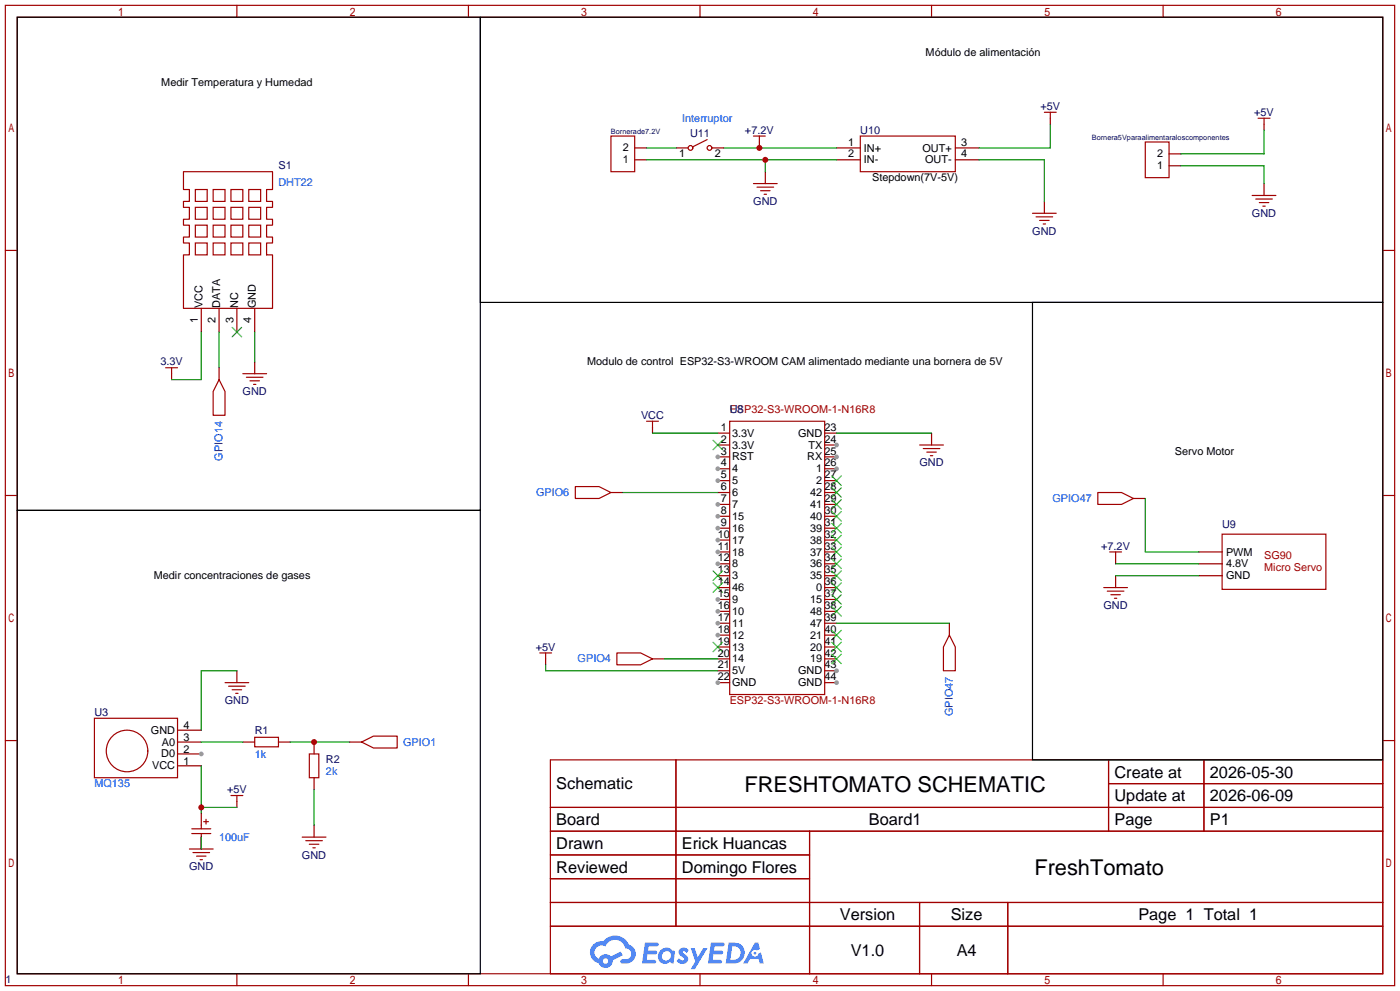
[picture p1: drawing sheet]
<svg xmlns="http://www.w3.org/2000/svg" width="299mm" height="212mm" viewBox="0 0 299 212" stroke-linecap="round" stroke-linejoin="round" font-family="sans-serif">
<g fill="none" stroke="#a10000" stroke-width=".25">
<path d="M1.1 1.1h297.2v209.6h-297.2zM3.7 3.7h292.1v204.5h-292.1zM50.7 1.1v2.6M100.2 1.1v2.6M149.7 1.1v2.6M199.3 1.1v2.6M248.8 1.1v2.6M1.1 53.5h2.6M295.8 53.5h2.5M1.1 105.9h2.6M295.8 105.9h2.5M1.1 158.3h2.6"/>
<path d="M295.8 158.3h2.5M117.7 162.4h178.1v45.8h-178.1zM117.7 172.6h178.1M117.7 177.7h178.1M144.6 162.4v35.6M173.2 177.7v30.5M237.1 162.4v15.3M237.1 167.5h58.7M257.5 162.4v15.3M117.7 182.8h55.5M117.7 192.9h178.1M117.7 187.8h55.5"/>
<path d="M117.7 198h178.1M196.7 192.9v15.3M215.6 192.9v15.3M50.7 208.2v2.5M100.2 208.2v2.5M149.7 208.2v2.5M199.3 208.2v2.5M248.8 208.2v2.5"/>
</g>
<g fill="#5487ff">
<path d="M145.5 202.8a1.3 1.3 0 0 1 1.8 .3l-.4 .6a.54 .54 0 0 0-.9-.2l.1 .2a1.28 1.28 0 0 1 .8 2 1.53 1.53 0 0 1-2.2-.3l.5-.6 .8 .5a.31 .31 0 0 0 .4-.3 .31 .31 0 0 0-.3-.3 1.12 1.12 0 0 1-.6-1.9z"/>
<path d="M147.7 202.7h.9l.7 1.9 1.1-1.9h.9l-2.7 4.5h-.9l1-1.7z"/>
<path d="M138 201.5h1.6a1.31 1.31 0 0 1 1.2 .2 .4 .4 0 0 1-.3 .6h-1.8l-.1 .9h1.6a.4 .4 0 0 1 .4 .4 .4 .4 0 0 1-.4 .4h-1.7l-.2 1.2h1.4a.46 .46 0 0 1 .5 .1 .46 .46 0 0 1 .1 .5l-.3 .2h-2.7z"/>
<path d="M152.1 201.5h1.6a1.32 1.32 0 0 1 1.3 .2 .39 .39 0 0 1-.4 .6h-1.7l-.2 .9h1.7a.4 .4 0 0 1 .3 .4 .4 .4 0 0 1-.4 .4h-1.7l-.2 1.2h1.4a.46 .46 0 0 1 .5 .1 .46 .46 0 0 1 .1 .5l-.3 .2h-2.7z"/>
<path d="M161.5 201.5h.7l.4 1.3-.7 .4a.75 .75 0 0 0-1.1 .3 .75 .75 0 0 0 .5 1 .75 .75 0 0 0 .9-.6l.6-.3 .6 2.4h-.9l-.2-1h-1.9l-.5 1h-.9z"/>
<path d="M155.9 201.5l-.7 4.5h1.5a2.27 2.27 0 0 0 2.6-2.3 2.27 2.27 0 0 0-2.7-2.2zM156.6 202.3a1.5 1.5 0 0 1 1.8 1.5 1.5 1.5 0 0 1-1.9 1.4h-.3z"/>
<path d="M141.3 203.1a1.6 1.6 0 0 0-.3 2.3 1.6 1.6 0 0 0 2.3 .2l.8 .4 .3-2.5-.2-.3h-.4a1.58 1.58 0 0 0-2.5-.1zM141.9 203.6a.98 .98 0 0 1 1.6 .5 .98 .98 0 0 1-1.1 1.2 .94 .94 0 0 1-.8-.6 .94 .94 0 0 1 .3-1.1z"/>
<path d="M126.9 201.9a2.37 2.37 0 0 0 1.2 4 1.54 1.54 0 0 0 1.7 1 1.54 1.54 0 0 0 1.3-1.6l2.1-1.1-.5-.8-2 1.1a1.57 1.57 0 0 0-2.6 .4 1.5 1.5 0 0 1-.8-2.1 1.5 1.5 0 0 1 2.2-.5 2.23 2.23 0 0 1 2.3-1.4 2.23 2.23 0 0 1 2 1.8 1.16 1.16 0 0 1 1.2 1.1 1.16 1.16 0 0 1-1 1.3h-.7a.47 .47 0 0 0-.6 .3 .47 .47 0 0 0 .4 .6 2.17 2.17 0 0 0 2.5-1 2.17 2.17 0 0 0-.3-2.7l-.8-.4a3.2 3.2 0 0 0-5.4-.7l-1.2 .1zM129 205.4a.58 .58 0 0 1 1.1 0 .58 .58 0 0 1-1.1 0z"/>
<circle cx="161.5" cy="203.8" r=".28"/>
</g>
<g fill="none" stroke="#a10000" stroke-width=".25">
<path d="M39.2 36.7h19.1v3.8h-1.3v2.6h1.3v1.2h-1.3v2.6h1.3v1.2h-1.3v2.6h1.3v1.2h-1.3v2.6h1.3v11.4h-19.1v-11.4h1.3v-2.6h-1.3v-1.2h1.3v-2.6h-1.3v-1.2h1.3v-2.6h-1.3v-1.2h1.3v-2.6h-1.3zM41.8 40.5h2.5v2.6h-2.5zM41.8 44.3h2.5v2.6h-2.5zM41.8 48.1h2.5v2.6h-2.5zM41.8 51.9h2.5v2.6h-2.5zM45.6 40.5h2.5v2.6h-2.5zM45.6 44.3h2.5v2.6h-2.5zM45.6 48.1h2.5v2.6h-2.5zM45.6 51.9h2.5v2.6h-2.5zM49.4 40.5h2.5v2.6h-2.5zM49.4 44.3h2.5v2.6h-2.5zM49.4 48.1h2.5v2.6h-2.5z"/>
<path d="M49.4 51.9h2.5v2.6h-2.5zM53.2 40.5h2.6v2.6h-2.6zM53.2 44.3h2.6v2.6h-2.6zM53.2 48.1h2.6v2.6h-2.6zM53.2 51.9h2.6v2.6h-2.6z"/>
</g>
<path d="M43.1 65.9v5.1M46.9 65.9v5.1M50.7 65.9v5.1M54.5 65.9v5.1M38 163.7h5.1M38 161.2h5.1" fill="none" stroke="#870000" stroke-width=".25"/>
<path d="M49.7 70l2 2M51.7 70l-2 2" fill="none" stroke="#3c3" stroke-width=".25"/>
<circle cx="43.1" cy="161.2" r=".51" fill="#999"/>
<path d="M38 158.6h5.1M38 156.1h5.1M51.9 158.6h2.6M59.6 158.6h2.5M67.2 158.6v2.6M67.2 166.2v2.6" fill="none" stroke="#870000" stroke-width=".25"/>
<g fill="none" stroke="#a10000" stroke-width=".25">
<path d="M20.2 153.5h17.8v12.7h-17.8zM54.5 157.6h5.1v2h-5.1zM66.2 161.2h2v5h-2z"/>
<circle cx="27.2" cy="160.5" r="4.4"/>
</g>
<path d="M46.9 71v7.6M43.1 158.6h8.8M62.1 158.6h12.7" fill="none" stroke="#008700" stroke-width=".25"/>
<circle cx="67.2" cy="158.6" r=".63" fill="#c00"/>
<path d="M3.7 3.7h99v105.4h-99zM3.7 109.1h99v99.1h-99z" fill="none" stroke="#000" stroke-width=".25"/>
<path d="M50.7 143.4v2.5M50.7 171.3v1.3" fill="none" stroke="#870000" stroke-width=".25"/>
<path d="M48.1 145.9h5.1M48.9 146.7h3.6M49.7 147.4h2M50.4 148.2h.5M49.4 170.1h2.5M50.7 170.1v1.2" fill="none" stroke="#a10000" stroke-width=".25"/>
<path d="M43.1 172.6h7.6M43.1 163.7v10.2" fill="none" stroke="#008700" stroke-width=".25"/>
<circle cx="43.1" cy="172.6" r=".63" fill="#c00"/>
<path d="M36.7 79.9v1.3M46.9 78.6v2.6M54.5 77.3v2.6M153.5 92.6h2.6M176.4 92.6h2.5M153.5 115.4h2.6M74.8 158.6h2.5M43.1 178.9v2.6M67.2 176.4v2.5" fill="none" stroke="#870000" stroke-width=".25"/>
<g fill="none" stroke="#a10000" stroke-width=".25">
<path d="M35.4 78.6h2.6M36.7 78.6v1.3M51.9 79.9h5.1M46.9 81.2l1.2 2.5v5.1h-2.5v-5.1zM52.7 80.6h3.6M53.5 81.4h2M54.2 82.2h.5M77.3 158.6l2.6-1.2h5.1v2.5h-5.1zM64.6 178.9h5.1M65.4 179.7h3.6M40.5 181.5h5.1M41.3 182.2h3.5"/>
<path d="M42 183h2.1M42.8 183.8h.5M66.2 180.5h2M66.9 181.2h.5"/>
</g>
<path d="M43.1 71v10.2h-6.4M54.5 71v6.3M50.7 143.4h-7.6v12.7M67.2 168.8v7.6" fill="none" stroke="#008700" stroke-width=".25"/>
<circle cx="153.5" cy="115.4" r=".51" fill="#999"/>
<path d="M153.5 118h2.6M176.4 115.4h2.5" fill="none" stroke="#870000" stroke-width=".25"/>
<path d="M177.9 114.4l2.1 2.1M180 114.4l-2.1 2.1" fill="none" stroke="#3c3" stroke-width=".25"/>
<circle cx="153.5" cy="118" r=".51" fill="#999"/>
<path d="M176.4 118h2.5M153.5 120.5h2.6" fill="none" stroke="#870000" stroke-width=".25"/>
<path d="M177.9 117l2.1 2M180 117l-2.1 2" fill="none" stroke="#3c3" stroke-width=".25"/>
<circle cx="153.5" cy="120.5" r=".51" fill="#999"/>
<path d="M153.5 123.1h2.6M153.5 125.6h2.6M153.5 128.1h2.6M176.4 120.5h2.5M176.4 123.1h2.5M176.4 125.6h2.5" fill="none" stroke="#870000" stroke-width=".25"/>
<path d="M177.9 119.5l2.1 2M180 119.5l-2.1 2M152.5 122l2.1 2.1M152.5 124.6l2.1 2M154.6 122l-2.1 2.1M154.6 124.6l-2.1 2M177.9 122l2.1 2.1M177.9 124.6l2.1 2M180 122l-2.1 2.1M180 124.6l-2.1 2" fill="none" stroke="#3c3" stroke-width=".25"/>
<circle cx="153.5" cy="128.1" r=".51" fill="#999"/>
<path d="M153.5 130.7h2.6M176.4 128.1h2.5" fill="none" stroke="#870000" stroke-width=".25"/>
<path d="M177.9 127.1l2.1 2.1M180 127.1l-2.1 2.1" fill="none" stroke="#3c3" stroke-width=".25"/>
<circle cx="153.5" cy="130.7" r=".51" fill="#999"/>
<path d="M153.5 133.2h2.6M176.4 130.7h2.5" fill="none" stroke="#870000" stroke-width=".25"/>
<path d="M177.9 129.7l2.1 2M180 129.7l-2.1 2" fill="none" stroke="#3c3" stroke-width=".25"/>
<circle cx="153.5" cy="133.2" r=".51" fill="#999"/>
<path d="M153.5 135.8h2.6M176.4 133.2h2.5" fill="none" stroke="#870000" stroke-width=".25"/>
<circle cx="153.5" cy="135.8" r=".51" fill="#999"/>
<path d="M153.5 95.1h2.6M176.4 95.1h2.5M153.5 138.3h2.6M176.4 135.8h2.5M176.4 138.3h2.5" fill="none" stroke="#870000" stroke-width=".25"/>
<path d="M152.5 94.1l2.1 2M154.6 94.1l-2.1 2M152.5 137.3l2.1 2M154.6 137.3l-2.1 2M177.9 134.7l2.1 2.1M177.9 137.3l2.1 2M180 134.7l-2.1 2.1M180 137.3l-2.1 2" fill="none" stroke="#3c3" stroke-width=".25"/>
<circle cx="178.9" cy="95.1" r=".51" fill="#999"/>
<path d="M153.5 140.8h2.6M153.5 143.4h2.6M176.4 140.8h2.5M176.4 143.4h2.5" fill="none" stroke="#870000" stroke-width=".25"/>
<path d="M177.9 139.8l2.1 2.1M180 139.8l-2.1 2.1" fill="none" stroke="#3c3" stroke-width=".25"/>
<circle cx="178.9" cy="143.4" r=".51" fill="#999"/>
<path d="M153.5 145.9h2.6" fill="none" stroke="#870000" stroke-width=".25"/>
<circle cx="153.5" cy="145.9" r=".51" fill="#999"/>
<path d="M176.4 145.9h2.5" fill="none" stroke="#870000" stroke-width=".25"/>
<circle cx="178.9" cy="145.9" r=".51" fill="#999"/>
<path d="M153.5 97.7h2.6" fill="none" stroke="#870000" stroke-width=".25"/>
<circle cx="153.5" cy="97.7" r=".51" fill="#999"/>
<path d="M176.4 97.7h2.5" fill="none" stroke="#870000" stroke-width=".25"/>
<circle cx="178.9" cy="97.7" r=".51" fill="#999"/>
<path d="M153.5 100.2h2.6" fill="none" stroke="#870000" stroke-width=".25"/>
<circle cx="153.5" cy="100.2" r=".51" fill="#999"/>
<path d="M176.4 100.2h2.5" fill="none" stroke="#870000" stroke-width=".25"/>
<circle cx="178.9" cy="100.2" r=".51" fill="#999"/>
<path d="M153.5 102.7h2.6" fill="none" stroke="#870000" stroke-width=".25"/>
<circle cx="153.5" cy="102.7" r=".51" fill="#999"/>
<path d="M153.5 105.3h2.6M153.5 107.8h2.6M176.4 102.7h2.5M176.4 105.3h2.5" fill="none" stroke="#870000" stroke-width=".25"/>
<path d="M177.9 101.7l2.1 2.1M177.9 104.3l2.1 2M180 101.7l-2.1 2.1M180 104.3l-2.1 2" fill="none" stroke="#3c3" stroke-width=".25"/>
<circle cx="153.5" cy="107.8" r=".51" fill="#999"/>
<path d="M153.5 110.4h2.6M176.4 107.8h2.5" fill="none" stroke="#870000" stroke-width=".25"/>
<path d="M177.9 106.8l2.1 2M180 106.8l-2.1 2" fill="none" stroke="#3c3" stroke-width=".25"/>
<circle cx="153.5" cy="110.4" r=".51" fill="#999"/>
<path d="M153.5 112.9h2.6M176.4 110.4h2.5" fill="none" stroke="#870000" stroke-width=".25"/>
<path d="M177.9 109.3l2.1 2.1M180 109.3l-2.1 2.1" fill="none" stroke="#3c3" stroke-width=".25"/>
<circle cx="153.5" cy="112.9" r=".51" fill="#999"/>
<g fill="none" stroke="#870000" stroke-width=".25">
<path d="M162.4 30.4v1.2M178.9 31.6h5.1M178.9 34.2h5.1M204.3 31.6h5.1M204.3 34.2h5.1M199.3 92.6v2.5M130.7 105.3h2.5M176.4 112.9h2.5M238.6 119.3v1.2M242.4 106.6h2.6M256.4 118h5.1M203.1 133.2v2.6"/>
<path d="M238.6 123.1v2.5M256.4 120.5h5.1M256.4 123.1h5.1M116.7 140.8v1.3"/>
</g>
<path d="M177.9 111.9l2.1 2M180 111.9l-2.1 2" fill="none" stroke="#3c3" stroke-width=".25"/>
<g fill="none" stroke="#a10000" stroke-width=".25">
<path d="M161.2 29.1h2.5M162.4 29.1v1.3M184 29.1h20.3v7.6h-20.3zM156.1 90h20.3v58.5h-20.3zM196.7 95.1h5.1M197.5 95.9h3.5M198.2 96.6h2.1M199 97.4h.5M123.1 104h5l2.6 1.3-2.6 1.3h-5zM234.8 105.3h5.1l2.5 1.3-2.5 1.2h-5.1zM237.4 118h2.5M238.6 118v1.3"/>
<path d="M261.4 114.2h22.2v11.8h-22.2zM115.4 139.6h2.6M116.7 139.6v1.2M203.1 135.8l1.2 2.5v5.1h-2.5v-5.1zM236.1 125.6h5.1M236.9 126.4h3.5M237.6 127.1h2M238.4 127.9h.5"/>
</g>
<path d="M154.8 31.6h24.1M178.9 92.6h20.4M133.2 105.3h20.3M238.6 123.1h17.8M238.6 120.5h17.8M116.7 142.1v1.3h36.8" fill="none" stroke="#008700" stroke-width=".25"/>
<circle cx="162.4" cy="31.6" r=".63" fill="#c00"/>
<path d="M135.8 34.2h2.5M135.8 31.6h2.5M163.7 36.7v2.5M250.1 35.4h2.5M250.1 32.9h2.5M223.4 43.1v2.5M139.6 140.8h2.5" fill="none" stroke="#870000" stroke-width=".25"/>
<path d="M130.7 29.1h5.1v7.6h-5.1zM161.2 39.2h5M245 30.4h5.1v7.6h-5.1zM161.9 40h3.6M162.7 40.8h2M163.4 41.5h.6M220.9 45.6h5M221.6 46.4h3.6M222.4 47.1h2M223.1 47.9h.5M132 139.6h5l2.6 1.2-2.6 1.3h-5z" fill="none" stroke="#a10000" stroke-width=".25"/>
<path d="M138.3 34.2h40.6M163.7 34.2v2.5M209.4 34.2h14v8.9M245 106.6v11.4h11.4" fill="none" stroke="#008700" stroke-width=".25"/>
<circle cx="163.7" cy="34.2" r=".63" fill="#c00"/>
<path d="M138.3 31.6h6.4M224.7 26.5v5.1h-15.3M252.6 35.4h17.8v3.8M270.4 27.8v5.1h-17.8M139.6 92.6h13.9M178.9 133.2h24.2M142.1 140.8h11.4M43.1 178.9v2.6" fill="none" stroke="#008700" stroke-width=".25"/>
<path d="M144.7 31.6h2.5M152.3 31.6h2.5M224.7 25.3v1.2M270.4 26.5v1.3M270.4 39.2v2.6M139.6 91.3v1.3M43.1 173.9v2.5M43.1 178.9v2.6" fill="none" stroke="#870000" stroke-width=".25"/>
<g fill="none" stroke="#a10000" stroke-width=".25">
<path d="M151.3 29.8l-3.1 1.6M223.4 24h2.5M224.7 24v1.3M269.1 25.3h2.6M270.4 25.3v1.2M267.8 41.8h5.1M268.6 42.5h3.6M269.4 43.3h2M270.1 44.1h.5M138.3 90h2.5M139.6 90v1.3M41 177.2h4.1"/>
<path d="M41 178.2h4.1M43.1 176.4v.8M43.1 178.2v.7M43.6 175.6h1M44.1 175.1v1"/>
<circle cx="147.7" cy="31.6" r=".51"/>
<circle cx="151.8" cy="31.6" r=".51"/>
</g>
<path d="M102.7 3.7h193.1v60.9h-193.1zM220.9 64.6h74.9v97.8h-74.9z" fill="none" stroke="#000" stroke-width=".25"/>
<g font-size="4.7">
<text x="159.3" y="169.3">FRESHTOMATO SCHEMATIC</text>
<text x="221.3" y="187.1">FreshTomato</text>
</g>
<g font-size="3.5">
<text x="238.4" y="166.2">Create at</text>
<text x="258.8" y="166.2">2026-05-30</text>
<text x="119" y="168.8">Schematic</text>
<text x="238.4" y="171.3">Update at</text>
<text x="258.8" y="171.3">2026-06-09</text>
<text x="119" y="176.4">Board</text>
<text x="185.9" y="176.4">Board1</text>
<text x="238.4" y="176.4">Page</text>
<text x="258.8" y="176.4">P1</text>
<text x="119" y="181.5">Drawn</text>
<text x="145.9" y="181.5">Erick Huancas</text>
<text x="119" y="186.5">Reviewed</text>
<text x="145.9" y="186.5">Domingo Flores</text>
<text x="179.6" y="196.7">Version</text>
<text x="203.4" y="196.7">Size</text>
<text x="243.5" y="196.7">Page 1 Total 1</text>
<text x="182" y="204.3">V1.0</text>
<text x="204.6" y="204.3">A4</text>
</g>
<g font-size="2.3">
<text x="198" y="12.1">Módulo de alimentación</text>
<text x="34.5" y="18.4">Medir Temperatura y Humedad</text>
<text x="133.2" y="34.9">1</text>
<text x="133.2" y="32.4">2</text>
<text x="145.3" y="33.7">1</text>
<text x="152.9" y="33.7">2</text>
<text x="181.5" y="31.1">1</text>
<text x="181.5" y="33.7">2</text>
<text x="184.8" y="32.4">IN+</text>
<text x="184.8" y="34.9">IN-</text>
<text x="197.3" y="32.4">OUT+</text>
<text x="197.9" y="34.9">OUT-</text>
<text x="205.6" y="31.1">3</text>
<text x="205.6" y="33.7">4</text>
<text x="247.5" y="33.6">2</text>
<text x="186.6" y="38.7">Stepdown(7V-5V)</text>
<text x="247.5" y="36.2">1</text>
<text x="43.3" y="65.9" transform="rotate(-90 43.3 65.9)">VCC</text>
<text x="47.1" y="65.9" transform="rotate(-90 47.1 65.9)">DATA</text>
<text x="50.9" y="65.9" transform="rotate(-90 50.9 65.9)">NC</text>
<text x="54.7" y="65.9" transform="rotate(-90 54.7 65.9)">GND</text>
<text x="42.3" y="69" transform="rotate(-90 42.3 69)">1</text>
<text x="46.1" y="69" transform="rotate(-90 46.1 69)">2</text>
<text x="49.9" y="69" transform="rotate(-90 49.9 69)">3</text>
<text x="53.7" y="69" transform="rotate(-90 53.7 69)">4</text>
<text x="125.6" y="78.1">Modulo de control ESP32-S3-WROOM CAM alimentado mediante una bornera de 5V</text>
<text x="154.2" y="92.1">1</text>
<text x="154.2" y="94.6">2</text>
<text x="156.6" y="93.3">3.3V</text>
<text x="156.6" y="95.9">3.3V</text>
<text x="170.7" y="93.3">GND</text>
<text x="172.9" y="95.9">TX</text>
<text x="176.4" y="92.1">23</text>
<text x="176.4" y="94.6">24</text>
<text x="154.2" y="97.2">3</text>
<text x="154.2" y="99.7">4</text>
<text x="156.6" y="98.4">RST</text>
<text x="156.6" y="101">4</text>
<text x="172.7" y="98.4">RX</text>
<text x="174.6" y="101">1</text>
<text x="176.4" y="97.2">25</text>
<text x="176.4" y="99.7">26</text>
<text x="251.3" y="97.2">Servo Motor</text>
<text x="154.2" y="102.2">5</text>
<text x="154.2" y="104.8">6</text>
<text x="154.2" y="107.3">7</text>
<text x="156.6" y="103.5">5</text>
<text x="156.6" y="106">6</text>
<text x="173.3" y="106">42</text>
<text x="174.6" y="103.5">2</text>
<text x="176.4" y="102.2">27</text>
<text x="176.4" y="104.8">28</text>
<text x="176.4" y="107.3">29</text>
<text x="154.2" y="109.9">8</text>
<text x="154.2" y="112.4">9</text>
<text x="156.6" y="108.6">7</text>
<text x="156.6" y="111.1">15</text>
<text x="156.6" y="113.7">16</text>
<text x="173.3" y="108.6">41</text>
<text x="173.3" y="111.1">40</text>
<text x="173.3" y="113.7">39</text>
<text x="176.4" y="109.9">30</text>
<text x="176.4" y="112.4">31</text>
<text x="153.5" y="114.9">10</text>
<text x="153.5" y="117.5">11</text>
<text x="156.6" y="116.2">17</text>
<text x="156.6" y="118.7">18</text>
<text x="173.3" y="116.2">38</text>
<text x="173.3" y="118.7">37</text>
<text x="176.4" y="114.9">32</text>
<text x="176.4" y="117.5">33</text>
<text x="262.3" y="118.7">PWM</text>
<text x="32.9" y="123.8">Medir concentraciones de gases</text>
<text x="153.5" y="120">12</text>
<text x="153.5" y="122.6">13</text>
<text x="153.5" y="125.1">14</text>
<text x="156.6" y="121.3">8</text>
<text x="156.6" y="123.8">3</text>
<text x="173.3" y="121.3">36</text>
<text x="173.3" y="123.8">35</text>
<text x="176.4" y="120">34</text>
<text x="176.4" y="122.6">35</text>
<text x="176.4" y="125.1">36</text>
<text x="262.3" y="121.3">4.8V</text>
<text x="262.3" y="123.8">GND</text>
<text x="153.5" y="127.6">15</text>
<text x="153.5" y="130.2">16</text>
<text x="156.6" y="126.4">46</text>
<text x="156.6" y="128.9">9</text>
<text x="156.6" y="131.4">10</text>
<text x="173.3" y="128.9">15</text>
<text x="173.3" y="131.4">48</text>
<text x="174.6" y="126.4">0</text>
<text x="176.4" y="127.6">37</text>
<text x="176.4" y="130.2">38</text>
<text x="153.5" y="132.7">17</text>
<text x="153.5" y="135.3">18</text>
<text x="153.5" y="137.8">19</text>
<text x="156.6" y="134">11</text>
<text x="156.6" y="136.5">12</text>
<text x="173.3" y="134">47</text>
<text x="173.3" y="136.5">21</text>
<text x="176.4" y="132.7">39</text>
<text x="176.4" y="135.3">40</text>
<text x="176.4" y="137.8">41</text>
<text x="153.5" y="140.3">20</text>
<text x="153.5" y="142.9">21</text>
<text x="156.6" y="139.1">13</text>
<text x="156.6" y="141.6">14</text>
<text x="173.3" y="139.1">20</text>
<text x="173.3" y="141.6">19</text>
<text x="176.4" y="140.3">42</text>
<text x="176.4" y="142.9">43</text>
<text x="153.5" y="145.4">22</text>
<text x="156.6" y="144.1">5V</text>
<text x="156.6" y="146.7">GND</text>
<text x="170.7" y="144.1">GND</text>
<text x="170.7" y="146.7">GND</text>
<text x="176.4" y="145.4">44</text>
<text x="39.2" y="155.8">4</text>
<text x="32.3" y="156.8">GND</text>
<text x="34.5" y="161.9">D0</text>
<text x="34.6" y="159.4">A0</text>
<text x="39.2" y="160.9">2</text>
<text x="39.2" y="158.3">3</text>
<text x="32.6" y="164.4">VCC</text>
<text x="39.2" y="163.4">1</text>
</g>
<g font-size="2.3" fill="#000080">
<text x="222.6" y="23.5">+5V</text>
<text x="147.6" y="29.2">U11</text>
<text x="159.4" y="28.6">+7.2V</text>
<text x="184" y="28.6">U10</text>
<text x="268.3" y="24.8">+5V</text>
<text x="59.6" y="36.2">S1</text>
<text x="161.1" y="43.8">GND</text>
<text x="267.8" y="46.4">GND</text>
<text x="220.8" y="50.2">GND</text>
<text x="34.3" y="78.1">3.3V</text>
<text x="51.9" y="84.5">GND</text>
<text x="137.1" y="89.5">VCC</text>
<text x="156.1" y="88.3">U8</text>
<text x="196.7" y="99.7">GND</text>
<text x="261.4" y="112.8">U9</text>
<text x="235.6" y="117.5">+7.2V</text>
<text x="236" y="130.2">GND</text>
<text x="114.6" y="139.1">+5V</text>
<text x="20.2" y="153">U3</text>
<text x="48.1" y="150.5">GND</text>
<text x="54.5" y="156.8">R1</text>
<text x="69.7" y="163.2">R2</text>
<text x="48.6" y="169.5">+5V</text>
<text x="64.6" y="183.5">GND</text>
<text x="40.5" y="186.1">GND</text>
<text x="1.1" y="210.2">1</text>
</g>
<g font-size="2.3" fill="#00f">
<text x="145.9" y="26">Interruptor</text>
<text x="59.6" y="39.8">DHT22</text>
<text x="47.6" y="98.5" transform="rotate(-90 47.6 98.5)">GPIO14</text>
<text x="114.7" y="106">GPIO6</text>
<text x="225.1" y="107.3">GPIO47</text>
<text x="123.6" y="141.6">GPIO4</text>
<text x="203.8" y="153.1" transform="rotate(-90 203.8 153.1)">GPIO47</text>
<text x="54.5" y="161.9">1k</text>
<text x="86.2" y="159.4">GPIO1</text>
<text x="69.7" y="165.7">2k</text>
<text x="20.2" y="168.3">MQ135</text>
<text x="46.9" y="179.7">100uF</text>
</g>
<g font-size="2.3" fill="#a00000">
<text x="156.1" y="88.3">ESP32-S3-WROOM-1-N16R8</text>
<text x="270.4" y="119.5">SG90</text>
<text x="270.4" y="122">Micro Servo</text>
<text x="156.1" y="150.5">ESP32-S3-WROOM-1-N16R8</text>
</g>
<g font-size="1.6" fill="#000080">
<text x="130.7" y="28.6">Bornerade7.2V</text>
<text x="233.6" y="29.8">Bornera5Vparaalimentaraloscomponentes</text>
</g>
</svg>
